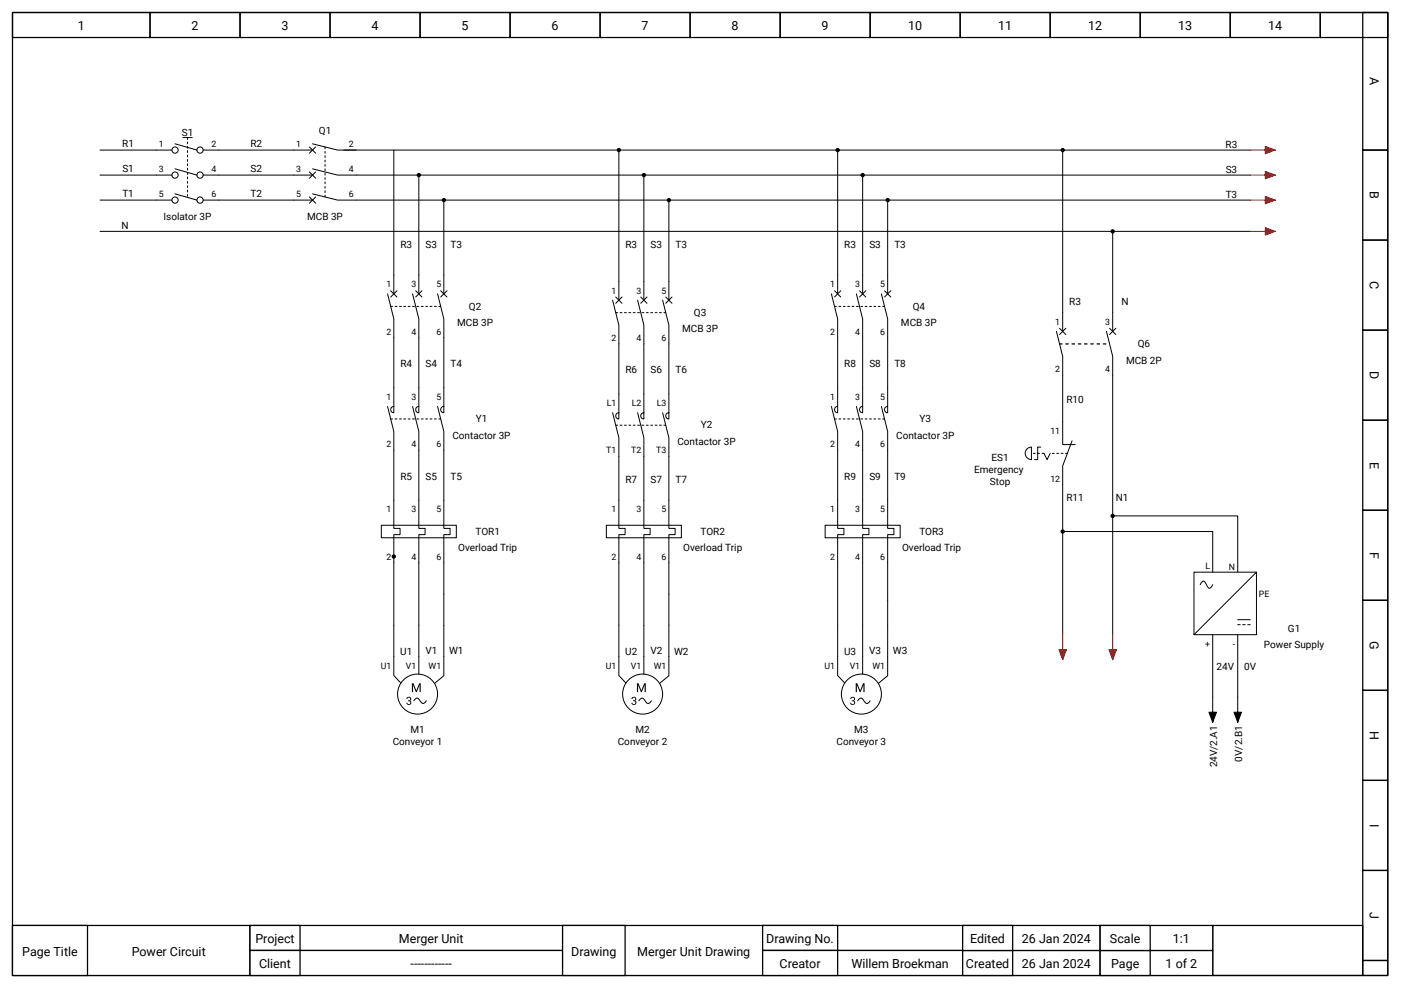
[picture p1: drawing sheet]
<svg xmlns="http://www.w3.org/2000/svg" width="297mm" height="210mm" viewBox="0 0 297 210" stroke-linecap="round" stroke-linejoin="round" font-family="sans-serif">
<path d="M256.6 195.8h31.8v10.6h-31.8z" fill-rule="evenodd" fill="#fff" stroke="#000" stroke-width=".26"/>
<g fill="none" stroke="#000" stroke-width=".26">
<path d="M2.6 2.6h291.1v203.8h-291.1zM2.6 2.6h29.1v5.3h-29.1zM31.7 2.6h19.1v5.3h-19.1zM50.8 2.6h19v5.3h-19zM69.8 2.6h19.1v5.3h-19.1zM88.9 2.6h19v5.3h-19zM107.9 2.6h19.1v5.3h-19.1zM127 2.6h19v5.3h-19zM146 2.6h19.1v5.3h-19.1zM165.1 2.6h19v5.3h-19zM184.1 2.6h19.1v5.3h-19.1zM203.2 2.6h19v5.3h-19z"/>
<path d="M222.2 2.6h19.1v5.3h-19.1zM241.3 2.6h19v5.3h-19zM260.3 2.6h19.1v5.3h-19.1zM279.4 2.6h14.3v5.3h-14.3zM288.4 2.6h5.3v29.1h-5.3zM288.4 31.7h5.3v19.1h-5.3zM288.4 50.8h5.3v19h-5.3zM288.4 69.8h5.3v19.1h-5.3zM288.4 88.9h5.3v19h-5.3zM288.4 107.9h5.3v19.1h-5.3zM288.4 127h5.3v19h-5.3zM288.4 146h5.3v19.1h-5.3z"/>
<path d="M288.4 165.1h5.3v19h-5.3zM288.4 184.1h5.3v19.1h-5.3zM288.4 203.2h5.3v3.2h-5.3z"/>
</g>
<g fill="#fff" stroke="#000" stroke-width=".26">
<path d="M2.6 195.8h50.3v10.6h-50.3z" fill-rule="evenodd"/>
<path d="M2.6 195.8h15.9v10.6h-15.9z" fill-rule="evenodd"/>
<path d="M52.9 195.8h66.2v5.3h-66.2z" fill-rule="evenodd"/>
<path d="M52.9 195.8h10.6v5.3h-10.6z" fill-rule="evenodd"/>
<path d="M52.9 201.1h66.2v5.3h-66.2z" fill-rule="evenodd"/>
<path d="M52.9 201.1h10.6v5.3h-10.6z" fill-rule="evenodd"/>
<path d="M119.1 195.8h42.3v10.6h-42.3z" fill-rule="evenodd"/>
<path d="M119.1 195.8h13.2v10.6h-13.2z" fill-rule="evenodd"/>
<path d="M161.4 195.8h42.3v5.3h-42.3z" fill-rule="evenodd"/>
<path d="M161.4 195.8h15.9v5.3h-15.9z" fill-rule="evenodd"/>
<path d="M161.4 201.1h42.3v5.3h-42.3z" fill-rule="evenodd"/>
<path d="M161.4 201.1h15.9v5.3h-15.9z" fill-rule="evenodd"/>
<path d="M203.7 201.1h29.1v5.3h-29.1z" fill-rule="evenodd"/>
<path d="M203.7 201.1h10.6v5.3h-10.6z" fill-rule="evenodd"/>
<path d="M203.7 195.8h29.1v5.3h-29.1z" fill-rule="evenodd"/>
<path d="M203.7 195.8h10.6v5.3h-10.6z" fill-rule="evenodd"/>
<path d="M232.8 201.1h23.8v5.3h-23.8z" fill-rule="evenodd"/>
<path d="M232.8 201.1h10.6v5.3h-10.6z" fill-rule="evenodd"/>
<path d="M232.8 195.8h23.8v5.3h-23.8z" fill-rule="evenodd"/>
<path d="M232.8 195.8h10.6v5.3h-10.6z" fill-rule="evenodd"/>
</g>
<path d="M21.2 31.7h11.9M21.2 37h11.9M21.2 42.3h11.9" fill="none" stroke="#000" stroke-width=".21"/>
<g fill="#fff" stroke="#000" stroke-width=".21">
<circle cx="37" cy="31.7" r=".66"/>
<circle cx="42.3" cy="31.7" r=".66"/>
</g>
<path d="M33.1 31.7h3.3M37 30.4l4.7 1.3M43 31.7h3.3" fill="none" stroke="#000" stroke-width=".21"/>
<g fill="#fff" stroke="#000" stroke-width=".21">
<circle cx="37" cy="37" r=".66"/>
<circle cx="42.3" cy="37" r=".66"/>
</g>
<path d="M33.1 37h3.3M37 35.7l4.7 1.3M43 37h3.3" fill="none" stroke="#000" stroke-width=".21"/>
<g fill="#fff" stroke="#000" stroke-width=".21">
<circle cx="37" cy="42.3" r=".66"/>
<circle cx="42.3" cy="42.3" r=".66"/>
</g>
<g fill="none" stroke="#000" stroke-width=".21">
<path d="M38.7 29.1h2M46.3 31.7h19.8M46.3 37h19.8M65.5 31.1l1.3 1.3M65.5 36.4l1.3 1.3M66.1 30.4l5.3 1.3h4M66.1 35.7l5.3 1.3h193.2M66.8 31.1l-1.3 1.3M66.8 36.4l-1.3 1.3M72.8 31.7h191.8M21.2 48.9h243.4M33.1 42.3h3.3"/>
<path d="M37 41l4.7 1.3M43 42.3h23.1M65.5 41.7l1.3 1.3M66.1 41l5.3 1.3h193.2M66.8 41.7l-1.3 1.3"/>
</g>
<path d="M39.7 29.1v12.6M68.8 41.7v-10.6" fill="none" stroke="#000" stroke-width=".21" stroke-dasharray=".4 .5"/>
<path d="M83.3 82v5.3a.66 .66 0 0 1-.6-.6 .66 .66 0 0 1 .6-.7z" fill-rule="evenodd" fill="#fff" stroke="#000" stroke-width=".21"/>
<path d="M82 86l1.3 5.3v3.9M87.3 86l1.3 5.3v3.9M92.6 86l1.3 5.3v3.9" fill="none" stroke="#000" stroke-width=".21"/>
<path d="M93.3 88.6h-10.6" fill="none" stroke="#000" stroke-width=".21" stroke-dasharray=".4 .5"/>
<g fill="#fff" stroke="#000" stroke-width=".21">
<path d="M88.6 82v5.3a.66 .66 0 0 1-.6-.6 .66 .66 0 0 1 .6-.7z" fill-rule="evenodd"/>
<path d="M93.9 82v5.3a.66 .66 0 0 1-.6-.6 .66 .66 0 0 1 .6-.7z" fill-rule="evenodd"/>
<circle cx="88.4" cy="146.8" r="4.2"/>
</g>
<g fill="#000">
<path d="M86.2 147.5l.3-.1 .4 .1 .1 .5-.2 .3 .2 .1a.53 .53 0 0 1-.3 .7 .53 .53 0 0 1-.7-.4h.2a.32 .32 0 0 0 .5 .2 .32 .32 0 0 0 0-.5l-.4-.1v-.1l.5-.2-.1-.3-.3-.1-.2 .3h-.2z" fill-rule="evenodd"/>
<path d="M87.2 144.5h.3l.6 1.6 .6-1.6h.3v1.9h-.2v-1.5l-.6 1.5h-.2l-.6-1.5v1.5h-.2z" fill-rule="evenodd"/>
</g>
<g fill="none" stroke="#000" stroke-width=".21">
<path d="M83.3 31.7v26.5M88.6 37v21.2M93.9 42.3v15.9M83.3 71.4v10.6M88.6 71.4v10.6M93.9 71.4v10.6M83.3 95.2v15.9M88.6 95.2v15.9M93.9 95.2v15.9M83.3 113.8v29.1l1.5 1.6M88.6 113.8v28.8M93.9 113.8v5.3"/>
<path d="M93.9 132.3v10.7l-1.9 1.6M87.6 148.3l.4-.5a.77 .77 0 0 1 1 .6l.5 .4 .3-.1 .4-.4"/>
</g>
<g fill="#000">
<circle cx="88.6" cy="37" r=".46"/>
<circle cx="93.9" cy="42.3" r=".46"/>
<circle cx="83.3" cy="117.7" r=".46"/>
</g>
<path d="M80.7 111.1h15.9v2.7h-15.9z" fill-rule="evenodd" fill="#fff" stroke="#000" stroke-width=".21"/>
<g fill="none" stroke="#000" stroke-width=".21">
<path d="M83.3 58.2v4M88.6 58.2v4M93.9 58.2v4M82 62.2l1.3 5.3v3.9M82.7 61.5l1.3 1.3M84 61.5l-1.3 1.3M87.3 62.2l1.3 5.3v3.9M88 61.5l1.3 1.3M89.3 61.5l-1.3 1.3M92.6 62.2l1.3 5.3v3.9M93.3 61.5l1.3 1.3M94.6 61.5l-1.3 1.3"/>
<path d="M83.3 111.1v.7h1.4v1.3h-1.4v.7M88.6 111.1v.7h1.4v1.3h-1.4v.7M93.9 111.1v.7h1.3v1.3h-1.3v.7"/>
</g>
<path d="M93.3 64.8h-10.6" fill="none" stroke="#000" stroke-width=".21" stroke-dasharray=".4 .5"/>
<path d="M131 83.3v5.3a.66 .66 0 0 1-.7-.6 .66 .66 0 0 1 .7-.7z" fill-rule="evenodd" fill="#fff" stroke="#000" stroke-width=".21"/>
<path d="M129.6 87.3l1.4 5.3v4M134.9 87.3l1.4 5.3v4M140.2 87.3l1.4 5.3v4" fill="none" stroke="#000" stroke-width=".21"/>
<path d="M140.9 90h-10.6" fill="none" stroke="#000" stroke-width=".21" stroke-dasharray=".4 .5"/>
<g fill="#fff" stroke="#000" stroke-width=".21">
<path d="M136.3 83.3v5.3a.66 .66 0 0 1-.7-.6 .66 .66 0 0 1 .7-.7z" fill-rule="evenodd"/>
<path d="M141.6 83.3v5.3a.66 .66 0 0 1-.7-.6 .66 .66 0 0 1 .7-.7z" fill-rule="evenodd"/>
<circle cx="136" cy="146.8" r="4.2"/>
</g>
<g fill="#000">
<path d="M133.8 147.5l.4-.1 .3 .1 .2 .5-.3 .3 .2 .1a.53 .53 0 0 1-.3 .7 .53 .53 0 0 1-.7-.4h.2a.32 .32 0 0 0 .5 .2 .32 .32 0 0 0 0-.5l-.3-.1v-.1l.4-.2v-.3l-.3-.1-.3 .3h-.2z" fill-rule="evenodd"/>
<path d="M134.8 144.5h.3l.6 1.6 .6-1.6h.4v1.9h-.3v-1.5l-.6 1.5h-.2l-.6-1.5v1.5h-.2z" fill-rule="evenodd"/>
</g>
<g fill="none" stroke="#000" stroke-width=".21">
<path d="M131 31.7v27.8M136.3 37v22.5M141.6 42.3v17.2M131 72.8v10.5M136.3 72.8v10.5M141.6 72.8v10.5M131 96.6v14.5M136.3 96.6v14.5M141.6 96.6v14.5M131 113.8v29.1l1.4 1.6M136.3 113.8v28.8M141.6 113.8v5.3"/>
<path d="M141.6 132.3v10.7l-2 1.6M135.2 148.3l.4-.5a.77 .77 0 0 1 1 .6l.5 .4 .4-.1 .3-.4"/>
</g>
<g fill="#000">
<circle cx="131" cy="31.7" r=".46"/>
<circle cx="136.3" cy="37" r=".46"/>
<circle cx="141.6" cy="42.3" r=".46"/>
</g>
<path d="M128.3 111.1h15.9v2.7h-15.9z" fill-rule="evenodd" fill="#fff" stroke="#000" stroke-width=".21"/>
<g fill="none" stroke="#000" stroke-width=".21">
<path d="M131 59.5v4M136.3 59.5v4M141.6 59.5v4M129.6 63.5l1.4 5.3v4M130.3 62.8l1.3 1.4M131.6 62.8l-1.3 1.4M134.9 63.5l1.4 5.3v4M135.6 62.8l1.3 1.4M136.9 62.8l-1.3 1.4M140.2 63.5l1.4 5.3v4M140.9 62.8l1.3 1.4M142.2 62.8l-1.3 1.4"/>
<path d="M131 111.1v.7h1.3v1.3h-1.3v.7M136.3 111.1v.7h1.3v1.3h-1.3v.7M141.6 111.1v.7h1.3v1.3h-1.3v.7"/>
</g>
<path d="M140.9 66.1h-10.6" fill="none" stroke="#000" stroke-width=".21" stroke-dasharray=".4 .5"/>
<path d="M177.3 82v5.3a.66 .66 0 0 1-.7-.6 .66 .66 0 0 1 .7-.7z" fill-rule="evenodd" fill="#fff" stroke="#000" stroke-width=".21"/>
<path d="M175.9 86l1.4 5.3v3.9M181.2 86l1.4 5.3v3.9M186.5 86l1.4 5.3v3.9" fill="none" stroke="#000" stroke-width=".21"/>
<path d="M187.2 88.6h-10.6" fill="none" stroke="#000" stroke-width=".21" stroke-dasharray=".4 .5"/>
<g fill="#fff" stroke="#000" stroke-width=".21">
<path d="M182.6 82v5.3a.66 .66 0 0 1-.7-.6 .66 .66 0 0 1 .7-.7z" fill-rule="evenodd"/>
<path d="M187.9 82v5.3a.66 .66 0 0 1-.7-.6 .66 .66 0 0 1 .7-.7z" fill-rule="evenodd"/>
<circle cx="182.3" cy="146.8" r="4.2"/>
</g>
<g fill="#000">
<path d="M180.1 147.5l.4-.1 .3 .1 .2 .5-.3 .3 .2 .1a.53 .53 0 0 1-.3 .7 .53 .53 0 0 1-.7-.4h.2a.32 .32 0 0 0 .5 .2 .32 .32 0 0 0 0-.5l-.3-.1v-.1l.4-.2v-.3l-.3-.1-.3 .3h-.2z" fill-rule="evenodd"/>
<path d="M181.1 144.5h.3l.6 1.6 .6-1.6h.4v1.9h-.3v-1.5l-.6 1.5h-.2l-.6-1.5v1.5h-.2z" fill-rule="evenodd"/>
</g>
<g fill="none" stroke="#000" stroke-width=".21">
<path d="M177.3 31.7v26.5M182.6 37v21.2M187.9 42.3v15.9M177.3 71.4v10.6M182.6 71.4v10.6M187.9 71.4v10.6M177.3 95.2v15.9M182.6 95.2v15.9M187.9 95.2v15.9M177.3 113.8v29.1l1.4 1.6M182.6 113.8v28.8M187.9 113.8v5.3"/>
<path d="M187.9 132.3v10.7l-2 1.6M181.5 148.3l.4-.5a.77 .77 0 0 1 1 .6l.5 .4 .4-.1 .3-.4"/>
</g>
<g fill="#000">
<circle cx="177.3" cy="31.7" r=".46"/>
<circle cx="182.6" cy="37" r=".46"/>
<circle cx="187.9" cy="42.3" r=".46"/>
</g>
<path d="M174.6 111.1h15.9v2.7h-15.9z" fill-rule="evenodd" fill="#fff" stroke="#000" stroke-width=".21"/>
<g fill="none" stroke="#000" stroke-width=".21">
<path d="M177.3 58.2v4M182.6 58.2v4M187.9 58.2v4M175.9 62.2l1.4 5.3v3.9M176.6 61.5l1.3 1.3M177.9 61.5l-1.3 1.3M181.2 62.2l1.4 5.3v3.9M181.9 61.5l1.3 1.3M183.2 61.5l-1.3 1.3M186.5 62.2l1.4 5.3v3.9M187.2 61.5l1.3 1.3M188.5 61.5l-1.3 1.3"/>
<path d="M93.9 119.1v13.2M141.6 119.1v13.2M177.3 111.1v.7h1.3v1.3h-1.3v.7M182.6 111.1v.7h1.3v1.3h-1.3v.7M187.9 111.1v.7h1.3v1.3h-1.3v.7M187.9 119.1v13.2"/>
</g>
<path d="M187.2 64.8h-10.6" fill="none" stroke="#000" stroke-width=".21" stroke-dasharray=".4 .5"/>
<g fill="#f00" stroke="#f00" stroke-width=".21">
<path d="M264.6 31.7h5.3l-2.1 .8v-1.5l2.1 .7z" fill-rule="evenodd"/>
<path d="M264.6 37h5.3l-2.1 .8v-1.6l2.1 .8z" fill-rule="evenodd"/>
<path d="M264.6 42.3h5.3l-2.1 .8v-1.6l2.1 .8z" fill-rule="evenodd"/>
<path d="M264.6 48.9h5.3l-2.1 .8v-1.5l2.1 .7z" fill-rule="evenodd"/>
</g>
<path d="M252.7 121h13.2v13.3h-13.2z" fill-rule="evenodd" fill="#fff" stroke="#000" stroke-width=".21"/>
<g fill="none" stroke="#000" stroke-width=".21">
<path d="M224.9 31.7v38.4M235.5 48.9v21.2M223.6 70.1l1.3 5.3v4M224.2 69.5l1.4 1.3M225.6 69.5l-1.4 1.3M234.2 70.1l1.3 5.3v4M234.8 69.5l1.3 1.3M236.1 69.5l-1.3 1.3M224.9 89.3v4.8h2.6M226.9 93.3l-2 5.3v3.9M254 123.7l.6-.8a1.54 1.54 0 0 1 1 1.3l.4 .2 .6-.7M261.9 131.1h2.7"/>
<path d="M261.9 132.2h.6M263 132.2h.5M264.1 132.2h.5M265.9 121l-13.2 13.3"/>
</g>
<g fill="#000">
<circle cx="224.9" cy="31.7" r=".46"/>
<circle cx="235.5" cy="48.9" r=".46"/>
</g>
<path d="M224.2 72.8h10.6" fill="none" stroke="#000" stroke-width=".26" stroke-dasharray=".5 .8"/>
<path d="M217.2 95.1l.7-.4 .4-.1v2.6a1.32 1.32 0 0 1-1.2-.7 1.32 1.32 0 0 1 .1-1.4z" fill-rule="evenodd" fill="#fff" stroke="#000" stroke-width=".21"/>
<path d="M220.9 95.9h-2.6M225.9 95.9h-3.7" fill="none" stroke="#000" stroke-width=".21" stroke-dasharray=".4 .5"/>
<path d="M224.9 79.4v9.9M235.5 79.4v54.9M220.3 94.6h-.7v2.6h-.7M220.9 95.9l.7 1.3 .6-1.3M224.9 112.4h31.7v8.6M224.9 102.5v31.8M235.5 109.1h26.4v11.9M256.6 134.3v13.2M261.9 134.3v13.2" fill="none" stroke="#000" stroke-width=".21"/>
<g fill="#000">
<circle cx="224.9" cy="112.4" r=".46"/>
<circle cx="235.5" cy="109.1" r=".46"/>
</g>
<g fill="#f00" stroke="#f00" stroke-width=".21">
<path d="M224.9 134.3v5.3l-.8-2.1h1.6l-.8 2.1z" fill-rule="evenodd"/>
<path d="M235.5 134.3v5.3l-.8-2.1h1.6l-.8 2.1z" fill-rule="evenodd"/>
</g>
<g fill="#000" stroke="#000" stroke-width=".21">
<path d="M256.6 147.5v5.3l-.7-2.1h1.5l-.8 2.1z" fill-rule="evenodd"/>
<path d="M261.9 147.5v5.3l-.8-2.1h1.6l-.8 2.1z" fill-rule="evenodd"/>
</g>
<g font-size="2.6">
<text x="16.5" y="6.4">1</text>
<text x="40.5" y="6.4">2</text>
<text x="59.6" y="6.4">3</text>
<text x="78.6" y="6.4">4</text>
<text x="97.7" y="6.4">5</text>
<text x="116.7" y="6.4">6</text>
<text x="135.8" y="6.4">7</text>
<text x="154.8" y="6.4">8</text>
<text x="173.9" y="6.4">9</text>
<text x="192.2" y="6.4">10</text>
<text x="211.2" y="6.4">11</text>
<text x="230.3" y="6.4">12</text>
<text x="249.3" y="6.4">13</text>
<text x="268.4" y="6.4">14</text>
<text x="289.9" y="16.3" transform="rotate(90 289.9 16.3)">A</text>
<text x="289.9" y="40.5" transform="rotate(90 289.9 40.5)">B</text>
<text x="289.9" y="59.5" transform="rotate(90 289.9 59.5)">C</text>
<text x="289.9" y="78.5" transform="rotate(90 289.9 78.5)">D</text>
<text x="289.9" y="97.7" transform="rotate(90 289.9 97.7)">E</text>
<text x="289.9" y="116.7" transform="rotate(90 289.9 116.7)">F</text>
<text x="289.9" y="135.6" transform="rotate(90 289.9 135.6)">G</text>
<text x="289.9" y="154.6" transform="rotate(90 289.9 154.6)">H</text>
<text x="289.9" y="174.3" transform="rotate(90 289.9 174.3)">I</text>
<text x="289.9" y="192.9" transform="rotate(90 289.9 192.9)">J</text>
<text x="4.7" y="202.2">Page Title</text>
<text x="27.9" y="202.2">Power Circuit</text>
<text x="54" y="199.6">Project</text>
<text x="84.4" y="199.6">Merger Unit</text>
<text x="120.9" y="202.2">Drawing</text>
<text x="134.9" y="202.2">Merger Unit Drawing</text>
<text x="162.2" y="199.6">Drawing No.</text>
<text x="205.3" y="199.6">Edited</text>
<text x="216.3" y="199.6">26 Jan 2024</text>
<text x="234.9" y="199.6">Scale</text>
<text x="248.2" y="199.6">1:1</text>
<text x="54.8" y="204.9">Client</text>
<text x="86.9" y="204.9">------------</text>
<text x="165" y="204.9">Creator</text>
<text x="180.2" y="204.9">Willem Broekman</text>
<text x="204.4" y="204.9">Created</text>
<text x="216.3" y="204.9">26 Jan 2024</text>
<text x="235.1" y="204.9">Page</text>
<text x="246.7" y="204.9">1 of 2</text>
</g>
<g font-size="2.1">
<text x="38.5" y="28.7">S1</text>
<text x="67.5" y="28.4">Q1</text>
<text x="25.9" y="31.1">R1</text>
<text x="53" y="31.1">R2</text>
<text x="259.4" y="31.4">R3</text>
<text x="25.9" y="41.7">T1</text>
<text x="25.9" y="36.4">S1</text>
<text x="53" y="41.7">T2</text>
<text x="53" y="36.4">S2</text>
<text x="259.4" y="41.9">T3</text>
<text x="259.4" y="36.6">S3</text>
<text x="34.6" y="46.5">Isolator 3P</text>
<text x="65" y="46.5">MCB 3P</text>
<text x="25.7" y="48.5">N</text>
<text x="84.7" y="52.5">R3</text>
<text x="90.1" y="52.5">S3</text>
<text x="95.3" y="52.5">T3</text>
<text x="132.4" y="52.5">R3</text>
<text x="137.7" y="52.5">S3</text>
<text x="143" y="52.5">T3</text>
<text x="178.7" y="52.5">R3</text>
<text x="184" y="52.5">S3</text>
<text x="189.3" y="52.5">T3</text>
<text x="99.2" y="65.5">Q2</text>
<text x="193.1" y="65.5">Q4</text>
<text x="226.3" y="64.4">R3</text>
<text x="237.4" y="64.4">N</text>
<text x="96.7" y="69">MCB 3P</text>
<text x="144.4" y="70.3">MCB 3P</text>
<text x="146.8" y="66.8">Q3</text>
<text x="190.7" y="69">MCB 3P</text>
<text x="84.7" y="77.7">R4</text>
<text x="90.1" y="77.7">S4</text>
<text x="95.3" y="77.7">T4</text>
<text x="178.7" y="77.7">R8</text>
<text x="184" y="77.7">S8</text>
<text x="189.3" y="77.7">T8</text>
<text x="238.3" y="77">MCB 2P</text>
<text x="240.8" y="73.4">Q6</text>
<text x="132.4" y="79">R6</text>
<text x="137.7" y="79">S6</text>
<text x="143" y="79">T6</text>
<text x="100.7" y="89.3">Y1</text>
<text x="194.6" y="89.3">Y3</text>
<text x="225.7" y="85.3">R10</text>
<text x="95.7" y="92.8">Contactor 3P</text>
<text x="143.4" y="94.2">Contactor 3P</text>
<text x="148.3" y="90.6">Y2</text>
<text x="189.7" y="92.8">Contactor 3P</text>
<text x="84.7" y="101.5">R5</text>
<text x="90.1" y="101.5">S5</text>
<text x="95.3" y="101.5">T5</text>
<text x="178.7" y="101.5">R9</text>
<text x="184" y="101.5">S9</text>
<text x="189.3" y="101.5">T9</text>
<text x="206.2" y="100.1">Emergency</text>
<text x="209.8" y="97.5">ES1</text>
<text x="132.4" y="102.1">R7</text>
<text x="137.7" y="102.1">S7</text>
<text x="143" y="102.1">T7</text>
<text x="209.5" y="102.6">Stop</text>
<text x="225.7" y="106.1">R11</text>
<text x="236.1" y="106.1">N1</text>
<text x="100.6" y="113.1">TOR1</text>
<text x="148.3" y="113.1">TOR2</text>
<text x="194.6" y="113.1">TOR3</text>
<text x="97" y="116.6">Overload Trip</text>
<text x="144.6" y="116.6">Overload Trip</text>
<text x="190.9" y="116.6">Overload Trip</text>
<text x="267.5" y="137.1">Power Supply</text>
<text x="272.6" y="133.6">G1</text>
<text x="84.7" y="138.5">U1</text>
<text x="90" y="138.4">V1</text>
<text x="95" y="138.4">W1</text>
<text x="132.3" y="138.5">U2</text>
<text x="137.6" y="138.4">V2</text>
<text x="142.7" y="138.5">W2</text>
<text x="178.6" y="138.5">U3</text>
<text x="183.9" y="138.4">V3</text>
<text x="189" y="138.4">W3</text>
<text x="257.4" y="141.8">24V</text>
<text x="263.3" y="141.8">0V</text>
<text x="86.9" y="155">M1</text>
<text x="134.5" y="155">M2</text>
<text x="180.8" y="155">M3</text>
<text x="83.1" y="157.7">Conveyor 1</text>
<text x="130.7" y="157.7">Conveyor 2</text>
<text x="177.1" y="157.7">Conveyor 3</text>
<text x="262.9" y="161.1" transform="rotate(-90 262.9 161.1)">0V/2.B1</text>
<text x="257.6" y="162.4" transform="rotate(-90 257.6 162.4)">24V/2.A1</text>
</g>
<g font-size="1.9">
<text x="33.6" y="31.1">1</text>
<text x="44.7" y="31.1">2</text>
<text x="62.7" y="31.1">1</text>
<text x="73.8" y="31.1">2</text>
<text x="33.6" y="36.4">3</text>
<text x="33.6" y="41.7">5</text>
<text x="44.7" y="36.4">4</text>
<text x="44.7" y="41.7">6</text>
<text x="62.7" y="36.4">3</text>
<text x="62.7" y="41.7">5</text>
<text x="73.8" y="36.4">4</text>
<text x="73.8" y="41.7">6</text>
<text x="81.8" y="60.8">1</text>
<text x="87.1" y="60.8">3</text>
<text x="92.4" y="60.8">5</text>
<text x="129.4" y="62.1">1</text>
<text x="134.7" y="62.1">3</text>
<text x="140" y="62.1">5</text>
<text x="175.7" y="60.8">1</text>
<text x="181" y="60.8">3</text>
<text x="186.3" y="60.8">5</text>
<text x="81.8" y="70.8">2</text>
<text x="87.1" y="70.8">4</text>
<text x="92.4" y="70.8">6</text>
<text x="175.7" y="70.8">2</text>
<text x="181" y="70.8">4</text>
<text x="186.3" y="70.8">6</text>
<text x="223.3" y="68.7">1</text>
<text x="233.9" y="68.7">3</text>
<text x="129.4" y="72.1">2</text>
<text x="134.7" y="72.1">4</text>
<text x="140" y="72.1">6</text>
<text x="223.3" y="78.7">2</text>
<text x="233.9" y="78.7">4</text>
<text x="81.8" y="84.6">1</text>
<text x="87.1" y="84.6">3</text>
<text x="92.4" y="84.6">5</text>
<text x="128.4" y="85.9">L1</text>
<text x="133.7" y="85.9">L2</text>
<text x="139" y="85.9">L3</text>
<text x="175.7" y="84.6">1</text>
<text x="181" y="84.6">3</text>
<text x="186.3" y="84.6">5</text>
<text x="81.8" y="94.6">2</text>
<text x="87.1" y="94.6">4</text>
<text x="92.4" y="94.6">6</text>
<text x="128.3" y="95.9">T1</text>
<text x="133.6" y="95.9">T2</text>
<text x="138.9" y="95.9">T3</text>
<text x="175.7" y="94.6">2</text>
<text x="181" y="94.6">4</text>
<text x="186.3" y="94.6">6</text>
<text x="222.3" y="91.9">11</text>
<text x="222.3" y="101.9">12</text>
<text x="81.8" y="108.4">1</text>
<text x="87.1" y="108.4">3</text>
<text x="92.4" y="108.4">5</text>
<text x="129.4" y="108.4">1</text>
<text x="134.7" y="108.4">3</text>
<text x="140" y="108.4">5</text>
<text x="175.7" y="108.4">1</text>
<text x="181" y="108.4">3</text>
<text x="186.3" y="108.4">5</text>
<text x="81.8" y="118.4">2</text>
<text x="87.1" y="118.4">4</text>
<text x="92.4" y="118.4">6</text>
<text x="129.4" y="118.4">2</text>
<text x="134.7" y="118.4">4</text>
<text x="140" y="118.4">6</text>
<text x="175.7" y="118.4">2</text>
<text x="181" y="118.4">4</text>
<text x="186.3" y="118.4">6</text>
<text x="255.1" y="120.4">L</text>
<text x="260.1" y="120.5">N</text>
<text x="266.4" y="126.3">PE</text>
<text x="255.1" y="136.9">+</text>
<text x="260.9" y="136.9">-</text>
<text x="80.6" y="141.5">U1</text>
<text x="85.9" y="141.5">V1</text>
<text x="90.7" y="141.5">W1</text>
<text x="128.2" y="141.5">U1</text>
<text x="133.5" y="141.5">V1</text>
<text x="138.3" y="141.5">W1</text>
<text x="174.5" y="141.5">U1</text>
<text x="179.8" y="141.5">V1</text>
<text x="184.6" y="141.5">W1</text>
</g>
</svg>
